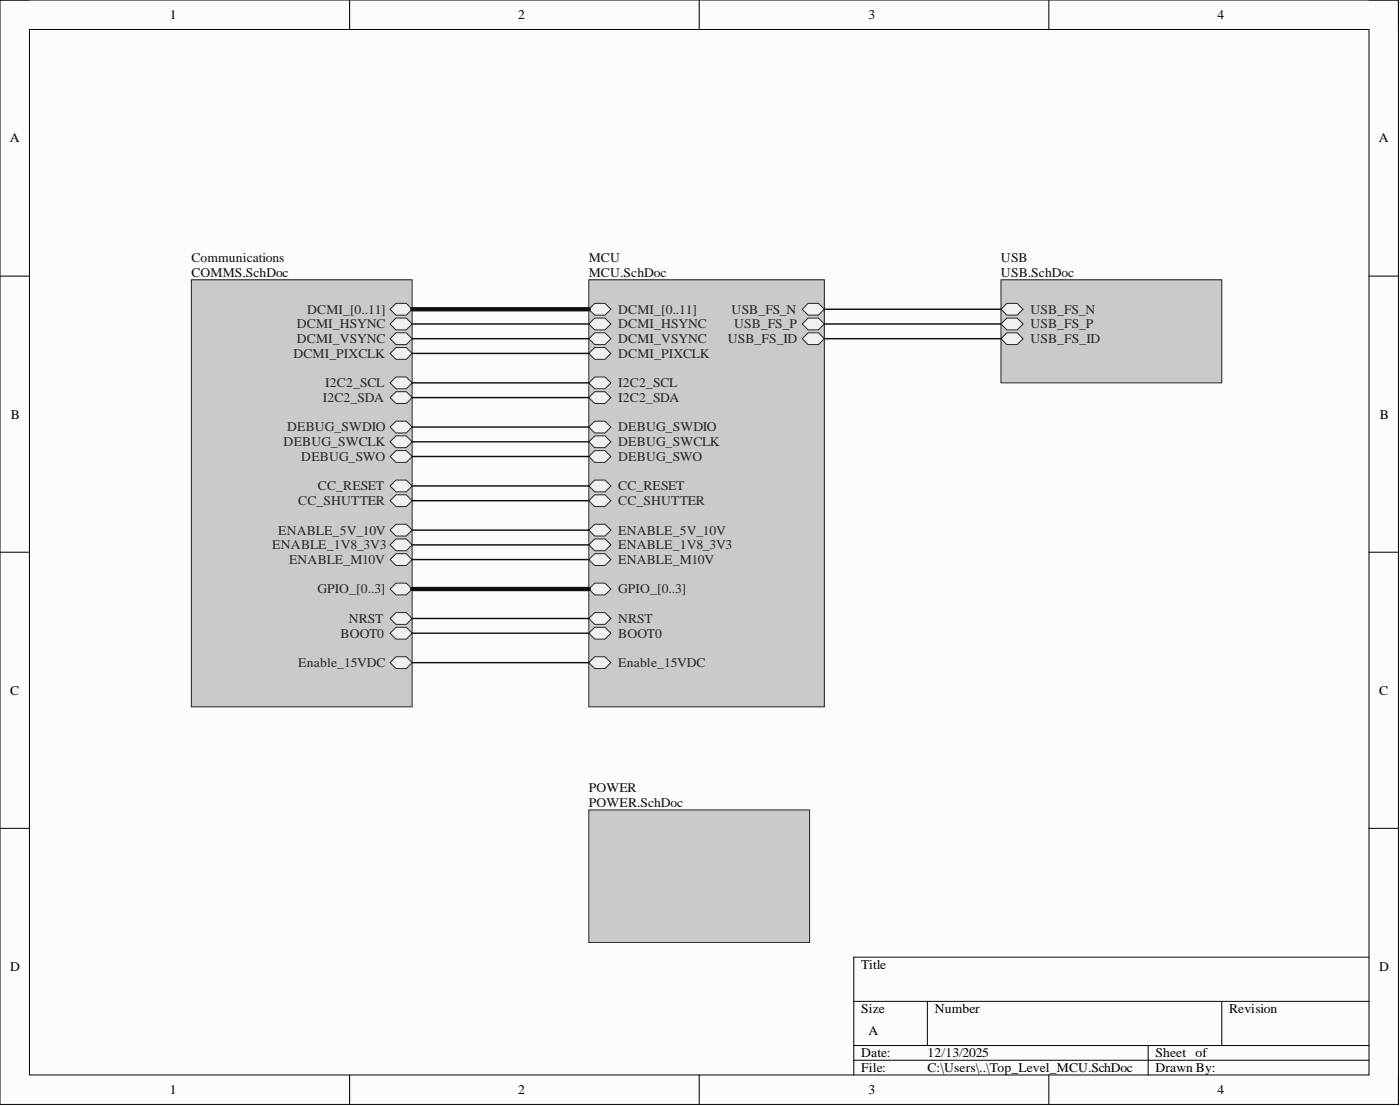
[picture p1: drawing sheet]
<svg xmlns="http://www.w3.org/2000/svg" width="241mm" height="190mm" viewBox="0 0 241 190" stroke-linecap="round" stroke-linejoin="round" font-family="sans-serif">
<path d="M0 0h241v190.2h-241z" fill-rule="evenodd" fill="#fcfcfc"/>
<path d="M0 0h241v190.2h-241z" fill="none" stroke="#000" stroke-width=".17"/>
<path d="M5.1 5.1h230.9v180.1h-230.9z" fill-rule="evenodd" fill="#fcfcfc"/>
<g fill="none" stroke="#000" stroke-width=".17">
<path d="M0 0h5.1M5.1 5.1h230.9v180.1h-230.9zM60.3 0v5.1M120.5 0v5.1M180.8 0v5.1M236 0h5v5.1M0 47.6h5.1M236 47.6h5M0 95.1h5.1M236 95.1h5M0 142.7h5.1M236 142.7h5"/>
<path d="M147.2 172.5h88.8M159.8 172.5v7.6M210.6 172.5v7.6M236 164.9h-88.8v20.3M60.3 185.2v5M120.5 185.2v5M147.2 180.1h88.8M147.2 182.6h88.8M180.8 185.2v5M197.9 180.1v5.1M241 185.2v5"/>
</g>
<path d="M101.5 48.2h40.6v73.5h-40.6z" fill-rule="evenodd" fill="#cacaca"/>
<path d="M101.5 48.2h40.6v73.5h-40.6z" fill="none" stroke="#262626" stroke-width=".17"/>
<path d="M138.3 53.3l1-1h1.8l1 1-1 1h-1.8z" fill-rule="evenodd" fill="#f0f0f0"/>
<path d="M138.3 53.3l1-1h1.8l1 1-1 1h-1.8z" fill="none" stroke="#262626" stroke-width=".17"/>
<path d="M138.3 55.8l1-1h1.8l1 1-1 1h-1.8z" fill-rule="evenodd" fill="#f0f0f0"/>
<path d="M138.3 55.8l1-1h1.8l1 1-1 1h-1.8z" fill="none" stroke="#262626" stroke-width=".17"/>
<path d="M138.3 58.3l1-1h1.8l1 1-1 1.1h-1.8z" fill-rule="evenodd" fill="#f0f0f0"/>
<path d="M138.3 58.3l1-1h1.8l1 1-1 1.1h-1.8z" fill="none" stroke="#262626" stroke-width=".17"/>
<path d="M101.5 53.3l1-1h1.8l1 1-1 1h-1.8z" fill-rule="evenodd" fill="#f0f0f0"/>
<path d="M101.5 53.3l1-1h1.8l1 1-1 1h-1.8z" fill="none" stroke="#262626" stroke-width=".17"/>
<path d="M101.5 55.8l1-1h1.8l1 1-1 1h-1.8z" fill-rule="evenodd" fill="#f0f0f0"/>
<path d="M101.5 55.8l1-1h1.8l1 1-1 1h-1.8z" fill="none" stroke="#262626" stroke-width=".17"/>
<path d="M101.5 58.3l1-1h1.8l1 1-1 1.1h-1.8z" fill-rule="evenodd" fill="#f0f0f0"/>
<path d="M101.5 58.3l1-1h1.8l1 1-1 1.1h-1.8z" fill="none" stroke="#262626" stroke-width=".17"/>
<path d="M101.5 60.9l1-1h1.8l1 1-1 1h-1.8z" fill-rule="evenodd" fill="#f0f0f0"/>
<path d="M101.5 60.9l1-1h1.8l1 1-1 1h-1.8z" fill="none" stroke="#262626" stroke-width=".17"/>
<path d="M101.5 65.9l1-1h1.8l1 1-1 1.1h-1.8z" fill-rule="evenodd" fill="#f0f0f0"/>
<path d="M101.5 65.9l1-1h1.8l1 1-1 1.1h-1.8z" fill="none" stroke="#262626" stroke-width=".17"/>
<path d="M101.5 68.5l1-1h1.8l1 1-1 1h-1.8z" fill-rule="evenodd" fill="#f0f0f0"/>
<path d="M101.5 68.5l1-1h1.8l1 1-1 1h-1.8z" fill="none" stroke="#262626" stroke-width=".17"/>
<path d="M101.5 73.6l1-1.1h1.8l1 1.1-1 1h-1.8z" fill-rule="evenodd" fill="#f0f0f0"/>
<path d="M101.5 73.6l1-1.1h1.8l1 1.1-1 1h-1.8z" fill="none" stroke="#262626" stroke-width=".17"/>
<path d="M101.5 76.1l1-1h1.8l1 1-1 1h-1.8z" fill-rule="evenodd" fill="#f0f0f0"/>
<path d="M101.5 76.1l1-1h1.8l1 1-1 1h-1.8z" fill="none" stroke="#262626" stroke-width=".17"/>
<path d="M101.5 78.6l1-1h1.8l1 1-1 1h-1.8z" fill-rule="evenodd" fill="#f0f0f0"/>
<path d="M101.5 78.6l1-1h1.8l1 1-1 1h-1.8z" fill="none" stroke="#262626" stroke-width=".17"/>
<path d="M101.5 83.7l1-1h1.8l1 1-1 1h-1.8z" fill-rule="evenodd" fill="#f0f0f0"/>
<path d="M101.5 83.7l1-1h1.8l1 1-1 1h-1.8z" fill="none" stroke="#262626" stroke-width=".17"/>
<path d="M101.5 86.2l1-1h1.8l1 1-1 1.1h-1.8z" fill-rule="evenodd" fill="#f0f0f0"/>
<path d="M101.5 86.2l1-1h1.8l1 1-1 1.1h-1.8z" fill="none" stroke="#262626" stroke-width=".17"/>
<path d="M101.5 91.3l1-1h1.8l1 1-1 1h-1.8z" fill-rule="evenodd" fill="#f0f0f0"/>
<path d="M101.5 91.3l1-1h1.8l1 1-1 1h-1.8z" fill="none" stroke="#262626" stroke-width=".17"/>
<path d="M101.5 93.8l1-1h1.8l1 1-1 1.1h-1.8z" fill-rule="evenodd" fill="#f0f0f0"/>
<path d="M101.5 93.8l1-1h1.8l1 1-1 1.1h-1.8z" fill="none" stroke="#262626" stroke-width=".17"/>
<path d="M101.5 96.4l1-1h1.8l1 1-1 1h-1.8z" fill-rule="evenodd" fill="#f0f0f0"/>
<path d="M101.5 96.4l1-1h1.8l1 1-1 1h-1.8z" fill="none" stroke="#262626" stroke-width=".17"/>
<path d="M101.5 101.5l1-1.1h1.8l1 1.1-1 1h-1.8z" fill-rule="evenodd" fill="#f0f0f0"/>
<path d="M101.5 101.5l1-1.1h1.8l1 1.1-1 1h-1.8z" fill="none" stroke="#262626" stroke-width=".17"/>
<path d="M101.5 106.5l1-1h1.8l1 1-1 1h-1.8z" fill-rule="evenodd" fill="#f0f0f0"/>
<path d="M101.5 106.5l1-1h1.8l1 1-1 1h-1.8z" fill="none" stroke="#262626" stroke-width=".17"/>
<path d="M101.5 109.1l1-1h1.8l1 1-1 1h-1.8z" fill-rule="evenodd" fill="#f0f0f0"/>
<path d="M101.5 109.1l1-1h1.8l1 1-1 1h-1.8z" fill="none" stroke="#262626" stroke-width=".17"/>
<path d="M101.5 114.1l1-1h1.8l1 1-1 1.1h-1.8z" fill-rule="evenodd" fill="#f0f0f0"/>
<path d="M101.5 114.1l1-1h1.8l1 1-1 1.1h-1.8z" fill="none" stroke="#262626" stroke-width=".17"/>
<path d="M172.5 48.2h38.1v17.7h-38.1z" fill-rule="evenodd" fill="#cacaca"/>
<path d="M172.5 48.2h38.1v17.7h-38.1z" fill="none" stroke="#262626" stroke-width=".17"/>
<path d="M172.5 53.3l1-1h1.8l1 1-1 1h-1.8z" fill-rule="evenodd" fill="#f0f0f0"/>
<path d="M172.5 53.3l1-1h1.8l1 1-1 1h-1.8z" fill="none" stroke="#262626" stroke-width=".17"/>
<path d="M172.5 55.8l1-1h1.8l1 1-1 1h-1.8z" fill-rule="evenodd" fill="#f0f0f0"/>
<path d="M172.5 55.8l1-1h1.8l1 1-1 1h-1.8z" fill="none" stroke="#262626" stroke-width=".17"/>
<path d="M172.5 58.3l1-1h1.8l1 1-1 1.1h-1.8z" fill-rule="evenodd" fill="#f0f0f0"/>
<path d="M172.5 58.3l1-1h1.8l1 1-1 1.1h-1.8z" fill="none" stroke="#262626" stroke-width=".17"/>
<path d="M33 48.2h38v73.5h-38z" fill-rule="evenodd" fill="#cacaca"/>
<path d="M33 48.2h38v73.5h-38z" fill="none" stroke="#262626" stroke-width=".17"/>
<path d="M67.2 53.3l1-1h1.8l1 1-1 1h-1.8z" fill-rule="evenodd" fill="#f0f0f0"/>
<path d="M67.2 53.3l1-1h1.8l1 1-1 1h-1.8z" fill="none" stroke="#262626" stroke-width=".17"/>
<path d="M67.2 55.8l1-1h1.8l1 1-1 1h-1.8z" fill-rule="evenodd" fill="#f0f0f0"/>
<path d="M67.2 55.8l1-1h1.8l1 1-1 1h-1.8z" fill="none" stroke="#262626" stroke-width=".17"/>
<path d="M67.2 58.3l1-1h1.8l1 1-1 1.1h-1.8z" fill-rule="evenodd" fill="#f0f0f0"/>
<path d="M67.2 58.3l1-1h1.8l1 1-1 1.1h-1.8z" fill="none" stroke="#262626" stroke-width=".17"/>
<path d="M67.2 60.9l1-1h1.8l1 1-1 1h-1.8z" fill-rule="evenodd" fill="#f0f0f0"/>
<path d="M67.2 60.9l1-1h1.8l1 1-1 1h-1.8z" fill="none" stroke="#262626" stroke-width=".17"/>
<path d="M67.2 65.9l1-1h1.8l1 1-1 1.1h-1.8z" fill-rule="evenodd" fill="#f0f0f0"/>
<path d="M67.2 65.9l1-1h1.8l1 1-1 1.1h-1.8z" fill="none" stroke="#262626" stroke-width=".17"/>
<path d="M67.2 68.5l1-1h1.8l1 1-1 1h-1.8z" fill-rule="evenodd" fill="#f0f0f0"/>
<path d="M67.2 68.5l1-1h1.8l1 1-1 1h-1.8z" fill="none" stroke="#262626" stroke-width=".17"/>
<path d="M67.2 73.6l1-1.1h1.8l1 1.1-1 1h-1.8z" fill-rule="evenodd" fill="#f0f0f0"/>
<path d="M67.2 73.6l1-1.1h1.8l1 1.1-1 1h-1.8z" fill="none" stroke="#262626" stroke-width=".17"/>
<path d="M67.2 76.1l1-1h1.8l1 1-1 1h-1.8z" fill-rule="evenodd" fill="#f0f0f0"/>
<path d="M67.2 76.1l1-1h1.8l1 1-1 1h-1.8z" fill="none" stroke="#262626" stroke-width=".17"/>
<path d="M67.2 78.6l1-1h1.8l1 1-1 1h-1.8z" fill-rule="evenodd" fill="#f0f0f0"/>
<path d="M67.2 78.6l1-1h1.8l1 1-1 1h-1.8z" fill="none" stroke="#262626" stroke-width=".17"/>
<path d="M67.2 83.7l1-1h1.8l1 1-1 1h-1.8z" fill-rule="evenodd" fill="#f0f0f0"/>
<path d="M67.2 83.7l1-1h1.8l1 1-1 1h-1.8z" fill="none" stroke="#262626" stroke-width=".17"/>
<path d="M67.2 86.2l1-1h1.8l1 1-1 1.1h-1.8z" fill-rule="evenodd" fill="#f0f0f0"/>
<path d="M67.2 86.2l1-1h1.8l1 1-1 1.1h-1.8z" fill="none" stroke="#262626" stroke-width=".17"/>
<path d="M67.2 91.3l1-1h1.8l1 1-1 1h-1.8z" fill-rule="evenodd" fill="#f0f0f0"/>
<path d="M67.2 91.3l1-1h1.8l1 1-1 1h-1.8z" fill="none" stroke="#262626" stroke-width=".17"/>
<path d="M67.2 93.8l1-1h1.8l1 1-1 1.1h-1.8z" fill-rule="evenodd" fill="#f0f0f0"/>
<path d="M67.2 93.8l1-1h1.8l1 1-1 1.1h-1.8z" fill="none" stroke="#262626" stroke-width=".17"/>
<path d="M67.2 96.4l1-1h1.8l1 1-1 1h-1.8z" fill-rule="evenodd" fill="#f0f0f0"/>
<path d="M67.2 96.4l1-1h1.8l1 1-1 1h-1.8z" fill="none" stroke="#262626" stroke-width=".17"/>
<path d="M67.2 101.5l1-1.1h1.8l1 1.1-1 1h-1.8z" fill-rule="evenodd" fill="#f0f0f0"/>
<path d="M67.2 101.5l1-1.1h1.8l1 1.1-1 1h-1.8z" fill="none" stroke="#262626" stroke-width=".17"/>
<path d="M67.2 106.5l1-1h1.8l1 1-1 1h-1.8z" fill-rule="evenodd" fill="#f0f0f0"/>
<path d="M67.2 106.5l1-1h1.8l1 1-1 1h-1.8z" fill="none" stroke="#262626" stroke-width=".17"/>
<path d="M67.2 109.1l1-1h1.8l1 1-1 1h-1.8z" fill-rule="evenodd" fill="#f0f0f0"/>
<path d="M67.2 109.1l1-1h1.8l1 1-1 1h-1.8z" fill="none" stroke="#262626" stroke-width=".17"/>
<path d="M67.2 114.1l1-1h1.8l1 1-1 1.1h-1.8z" fill-rule="evenodd" fill="#f0f0f0"/>
<path d="M67.2 114.1l1-1h1.8l1 1-1 1.1h-1.8z" fill="none" stroke="#262626" stroke-width=".17"/>
<path d="M101.5 139.5h38v22.8h-38z" fill-rule="evenodd" fill="#cacaca"/>
<path d="M101.5 139.5h38v22.8h-38z" fill="none" stroke="#262626" stroke-width=".17"/>
<g fill="none" stroke="#0e0e0e" stroke-width=".25">
<path d="M71 55.8h30.5M71 58.3h30.5M142.1 53.3h30.4M142.1 55.8h30.4M142.1 58.3h30.4M71 60.9h30.5M71 65.9h30.5M71 68.5h30.5M71 73.6h30.5M71 76.1h30.5M71 78.6h30.5M71 83.7h30.5"/>
<path d="M71 86.2h30.5M71 91.3h30.5M71 93.8h30.5M71 96.4h30.5M71 106.5h30.5M71 109.1h30.5M71 114.1h30.5"/>
</g>
<path d="M71 53.3h30.5M71 101.5h30.5" fill="none" stroke="#0e0e0e" stroke-width=".75"/>
<g font-size="2.3">
<text x="29.3" y="3.3">1</text>
<text x="89.3" y="3.3">2</text>
<text x="149.7" y="3.3">3</text>
<text x="209.8" y="3.3">4</text>
<text x="1.7" y="24.5">A</text>
<text x="237.6" y="24.5">A</text>
<text x="1.9" y="72.1">B</text>
<text x="237.8" y="72.1">B</text>
<text x="1.8" y="119.6">C</text>
<text x="237.7" y="119.6">C</text>
<text x="1.8" y="167.2">D</text>
<text x="148.4" y="166.9">Title</text>
<text x="237.7" y="167.2">D</text>
<text x="148.4" y="174.5">Size</text>
<text x="149.7" y="178.3">A</text>
<text x="161.1" y="174.5">Number</text>
<text x="211.9" y="174.5">Revision</text>
<text x="148.4" y="182.1">Date:</text>
<text x="148.4" y="184.7">File:</text>
<text x="159.8" y="182.1">12/13/2025</text>
<text x="159.8" y="184.7">C:\Users\..\Top_Level_MCU.SchDoc</text>
<text x="199.2" y="182.1">Sheet of</text>
<text x="199.2" y="184.7">Drawn By:</text>
<text x="29.3" y="188.5">1</text>
<text x="89.3" y="188.5">2</text>
<text x="149.7" y="188.5">3</text>
<text x="209.8" y="188.5">4</text>
</g>
<g font-size="2.3" fill="#0e0e0e">
<text x="33" y="45.2">Communications</text>
<text x="33" y="47.7">COMMS.SchDoc</text>
<text x="101.5" y="45.2">MCU</text>
<text x="101.5" y="47.7">MCU.SchDoc</text>
<text x="172.5" y="45.2">USB</text>
<text x="172.5" y="47.7">USB.SchDoc</text>
<text x="101.5" y="136.5">POWER</text>
<text x="101.5" y="139">POWER.SchDoc</text>
</g>
<g font-size="2.3" fill="#262626">
<text x="51.2" y="56.6">DCMI_HSYNC</text>
<text x="51.2" y="59.1">DCMI_VSYNC</text>
<text x="52.9" y="54">DCMI_[0..11]</text>
<text x="106.6" y="54">DCMI_[0..11]</text>
<text x="106.6" y="56.6">DCMI_HSYNC</text>
<text x="106.6" y="59.1">DCMI_VSYNC</text>
<text x="125.4" y="59.1">USB_FS_ID</text>
<text x="126.1" y="54">USB_FS_N</text>
<text x="126.5" y="56.6">USB_FS_P</text>
<text x="177.6" y="54">USB_FS_N</text>
<text x="177.6" y="56.6">USB_FS_P</text>
<text x="177.6" y="59.1">USB_FS_ID</text>
<text x="50.6" y="61.6">DCMI_PIXCLK</text>
<text x="106.6" y="61.6">DCMI_PIXCLK</text>
<text x="55.6" y="69.2">I2C2_SDA</text>
<text x="56.1" y="66.7">I2C2_SCL</text>
<text x="106.6" y="66.7">I2C2_SCL</text>
<text x="106.6" y="69.2">I2C2_SDA</text>
<text x="48.9" y="76.9">DEBUG_SWCLK</text>
<text x="49.5" y="74.3">DEBUG_SWDIO</text>
<text x="106.6" y="74.3">DEBUG_SWDIO</text>
<text x="106.6" y="76.9">DEBUG_SWCLK</text>
<text x="51.9" y="79.4">DEBUG_SWO</text>
<text x="106.6" y="79.4">DEBUG_SWO</text>
<text x="51.4" y="87">CC_SHUTTER</text>
<text x="54.8" y="84.5">CC_RESET</text>
<text x="106.6" y="84.5">CC_RESET</text>
<text x="106.6" y="87">CC_SHUTTER</text>
<text x="46.9" y="94.6">ENABLE_1V8_3V3</text>
<text x="48" y="92.1">ENABLE_5V_10V</text>
<text x="106.6" y="92.1">ENABLE_5V_10V</text>
<text x="106.6" y="94.6">ENABLE_1V8_3V3</text>
<text x="49.8" y="97.1">ENABLE_M10V</text>
<text x="106.6" y="97.1">ENABLE_M10V</text>
<text x="54.7" y="102.2">GPIO_[0..3]</text>
<text x="60.1" y="107.3">NRST</text>
<text x="106.6" y="102.2">GPIO_[0..3]</text>
<text x="106.6" y="107.3">NRST</text>
<text x="58.7" y="109.8">BOOT0</text>
<text x="106.6" y="109.8">BOOT0</text>
<text x="51.4" y="114.9">Enable_15VDC</text>
<text x="106.6" y="114.9">Enable_15VDC</text>
</g>
</svg>
